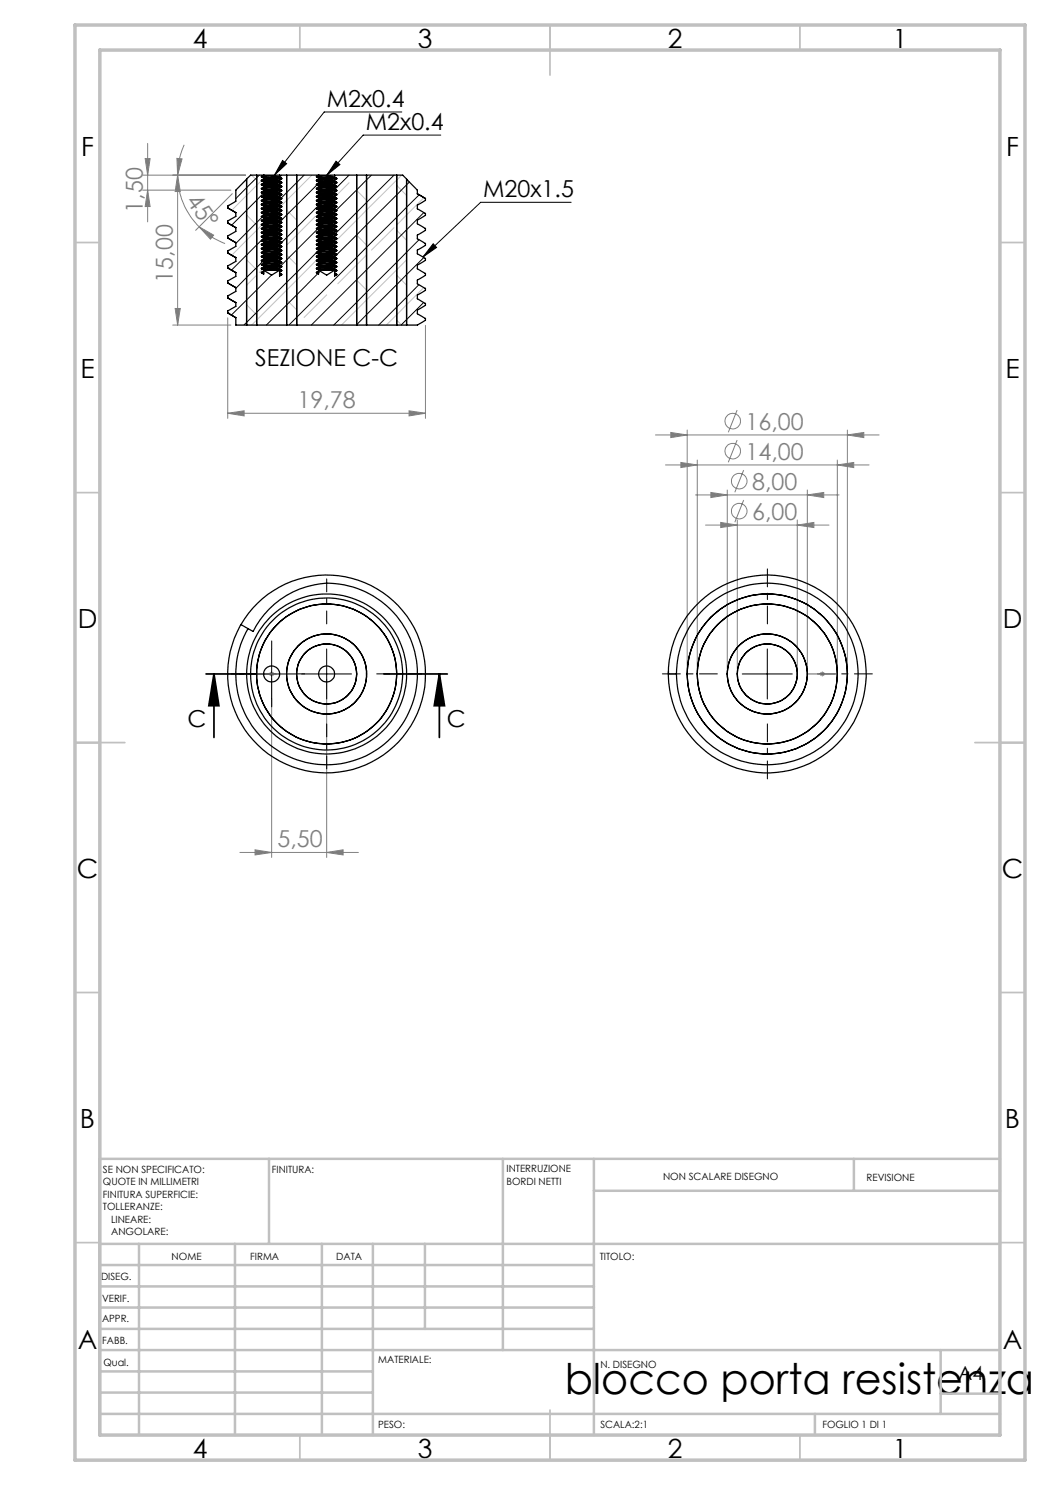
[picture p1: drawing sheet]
<svg xmlns="http://www.w3.org/2000/svg" width="210mm" height="297mm" viewBox="0 0 210 297" stroke-linecap="round" stroke-linejoin="round" font-family="sans-serif">
<g fill="none" stroke="#808080" stroke-width=".2">
<path d="M28.5 38h17.7M29 31.7h1l-.5 3.3zM29.5 28.7v15.7M29.5 38l.5 3.3h-1zM35.4 31.7l1 .1-.9 3.2zM35.5 35v30M35.5 35l.6 3.3h-1.1zM35.5 35a14.7 14.7 0 0 0 4.3 10.4M36.8 29a14.5 14.5 0 0 0-1.3 6M46.5 38.7l-7.4 7.4M49.1 35h-20.6M39.8 45.4l2.9 1.6-.6 .8z"/>
<path d="M39.8 45.4a13.9 13.9 0 0 0 5.2 3.3M34.5 65h11.7M35 61.7h1.1l-.6 3.3zM45.5 63.6v20.1M85.1 65.1v18.6M45.5 82.7l3.3-.5v1zM45.5 82.7h39.6M81.8 82.2l3.3 .5-3.3 .5zM131.1 87h44.7M133.1 93h40.7M134.2 86.5l3.2 .5-3.2 .5zM136.2 92.5l3.3 .5-3.3 .5z"/>
<path d="M137.4 86v47.8M139.1 99h28.7M139.5 92v41.8M142.2 98.5l3.3 .5-3.3 .5zM145.5 98v35.8M147.4 88l-1.7 4.5M147.4 82l-1.7 4.5M148.7 94l-1.7 4.5M161.5 99l3.2-.5v1zM161.5 98v35.8M167.5 93l3.2-.5v1zM167.5 92v41.8"/>
<path d="M169.5 87l3.3-.5v1zM169.5 86v47.8M141.1 105h24.7M144.1 104.5l3.4 .5-3.4 .5zM147.5 104v29.8M148.7 100l-1.7 4.5M159.5 105l3.3-.5v1zM159.5 104v29.8M53.8 134.8h1M54 134.4l.7 .7M54.3 134.3v1M54.3 135.8v35.7"/>
<path d="M54.7 134.4l-.7 .7M65.3 135.8v35.7M164 134.8h1M164.1 134.4l.7 .7M164.5 134.3v1M164.8 134.4l-.7 .7M48 170.5h23.7M51 170l3.3 .5-3.3 .5zM65.3 170.5l3.3-.5v1z"/>
<circle cx="146.5" cy="90.2" r="1.55"/>
<circle cx="146.5" cy="84.2" r="1.55"/>
<circle cx="147.8" cy="96.2" r="1.55"/>
<circle cx="147.8" cy="102.2" r="1.55"/>
</g>
<path d="M56.5 32.1l.8 .6-2.4 2.3zM67.2 32.2l.8 .7-2.6 2.1zM80.4 22.4h-15.6l-9.9 12.6M88.2 27h-15.6l-7.2 8M86.6 48.8l.7 .7-2.7 1.9zM114.2 40.5h-18.1l-11.5 10.9M49.3 134.8h10M54.3 129.8v10M60.3 134.8h10M65.3 129.8v10M148.4 134.8h10.1M153.5 129.8v10" fill="none" stroke="#000" stroke-width=".2"/>
<path d="M41.2 134.8h12.7M42.8 134.8l1 6.3h-2zM42.8 134.8v12.7M76.8 134.8h12.7M87.9 134.8l1 6.3h-2zM87.9 134.8v12.7" fill="none" stroke="#000" stroke-width=".35"/>
<g fill="none" stroke="#c0c0c0" stroke-width=".2">
<path d="M50.3 35l1 1M52.3 36.1l-5.9 5.9M52.7 35.7l-.3 .3M59.3 35h.1M62.4 35l-6.2 6.2M69.8 36.5l-2.9 2.9M71.3 35h.1M71.3 38.1l2 2M79.3 37.1l2 2M80.3 35l-13.2 13.3M84.8 39.5l-5.5 5.5M49.3 52l2 2"/>
<path d="M49.3 43l2 2M51.3 55l-2 2M52.4 45l-6 6M52.5 53.9l-.6 .6M56 50.4h-.1M56.3 50v.1M57.3 60l2 2M57.3 51l2 2M57.3 42l2 2M63.1 43.3l-5.8 5.7M63.7 51.6l-13.4 13.4M65.3 59l-4.5 4.5"/>
<path d="M71.3 56l2 2M71.3 47l2 2M73.3 51l-5.7 5.8M78.8 45.5l-4.5 4.5M79.3 55l2 2M79.3 46.1l2 1.9M81.3 52l-13 13M84.8 57.5l-7.5 7.5M49.3 61l2 2M59.3 65h.1M71.3 65h.1M79.3 64l1 1"/>
</g>
<g fill="none" stroke="#c0c0c0" stroke-width=".35">
<path d="M60 5v5M110 5v10M160 5v5M15 48.5h5M200 48.5h5M15 98.5h5M200 98.5h5M15 148.5h10M195 148.5h10M15 198.5h5M200 198.5h5M15 248.5h5"/>
<path d="M200 248.5h5M60 287v5M110 282v10M160 287v5"/>
</g>
<g fill="none" stroke="#c0c0c0" stroke-width=".5">
<path d="M53.8 231.8v17M100.6 231.8v38.2M118.8 231.8v55.2M118.8 238.2h81.2M170.8 231.8v6.4M200 231.8h-180v55.2M20 248.8h180M20 257.3h98.8M20 253h98.8M27.8 248.8v38.2M47 248.8v38.2M64.4 248.8v38.2"/>
<path d="M74.6 248.8v38.2M85 248.8v17M20 265.8h98.8M20 261.5h98.8M20 278.5h54.6M20 274.3h54.6M20 270h180M188.1 270v12.8M188.1 278.7h11.9M20 282.8h180M163 282.8v4.2"/>
</g>
<path d="M15 5h190v287h-190zM20 10h180v277h-180z" fill="none" stroke="#c0c0c0" stroke-width=".7"/>
<path d="M55.3 134.8h-9M65.3 124.8v-9M75.3 134.8h9M65.3 144.8v9" fill="none" stroke="#000" stroke-width=".2" stroke-dasharray="15.2 1.3 1.3 1.3" stroke-dashoffset="12.6"/>
<path d="M49.3 134.8h-1.6M54.3 129.8v-1.6M54.3 139.8v1.6M59.3 134.8h1.6" fill="none" stroke="#000" stroke-width=".2" stroke-dasharray="15.2 1.3 1.3 1.3"/>
<path d="M143.5 134.8h-11M153.5 124.8v-11M163.5 134.8h11M153.5 144.8v11" fill="none" stroke="#000" stroke-width=".2" stroke-dasharray="15.2 1.3 1.3 1.3" stroke-dashoffset="11.6"/>
<path d="M51.3 134.8h6M161.5 134.8h6" fill="none" stroke="#808080" stroke-width=".25"/>
<g fill="#000">
<path d="M86.6 48.8l.7 .7-2.7 1.9zM56.5 32.1l.8 .6-2.4 2.3zM67.2 32.2l.8 .7-2.6 2.1z"/>
<path d="M87.9 134.8l1 6.3h-2zM42.8 134.8l1 6.3h-2z"/>
</g>
<g fill="#808080">
<path d="M51 170l3.3 .5-3.3 .5zM65.3 170.5l3.3-.5v1zM144.1 104.5l3.4 .5-3.4 .5zM159.5 105l3.3-.5v1zM142.2 98.5l3.3 .5-3.3 .5zM161.5 99l3.2-.5v1zM136.2 92.5l3.3 .5-3.3 .5zM167.5 93l3.2-.5v1zM134.2 86.5l3.2 .5-3.2 .5zM169.5 87l3.3-.5v1z"/>
<path d="M35 61.7h1.1l-.6 3.3zM35.5 35l.6 3.3h-1.1z"/>
<path d="M29.5 38l.5 3.3h-1zM29 31.7h1l-.5 3.3z"/>
<path d="M35.4 31.7l1 .1-.9 3.2zM39.8 45.4l2.9 1.6-.6 .8z"/>
<path d="M45.5 82.7l3.3-.5v1zM81.8 82.2l3.3 .5-3.3 .5z"/>
</g>
<g fill="none" stroke="#000" stroke-width=".25">
<path d="M49.3 35.8l-2.1 2.2v2.2l-1.7 1v.4M51.3 35v30M52.3 36.1l.4 .3M52.3 36.9l.4 .3M52.3 37.7l.4 .3M52.3 38.4l.4 .4M52.3 39.3l.4 .3M52.3 39.3l4 .3M52.3 38.4l4 .4M52.3 37.7l4 .3M52.3 36.9l4 .3M52.3 36.1l4 .3"/>
<path d="M52.3 35.3l4 .3M52.3 35.3l.4 .3M52.4 39.4l3.9 .4M52.4 38.6l3.9 .4M52.4 37.8l3.9 .4M52.4 37l3.9 .4M52.4 36.2l3.9 .4M52.4 35.4l3.9 .4M52.7 35.8l-.4 .3M52.7 36.6l-.4 .3M52.7 37.4l-.4 .3M52.7 38.2l-.4 .2"/>
<path d="M52.7 39l-.4 .3M52.7 39.8l-.4 .3M52.7 39.8l3.2 .4M52.7 39.6l3.2 .4M52.7 39l3.2 .4M52.7 38.8l3.2 .4M52.7 38.2l3.2 .4M52.7 38l3.2 .4M52.7 37.4l3.2 .4M52.7 37.2l3.2 .4M52.7 36.6l3.2 .4M52.7 36.4l3.2 .4"/>
<path d="M52.7 35.8l3.2 .4M52.7 35.6l3.2 .4M52.7 35l3.2 .4M52.7 35h3.2M52.7 35h-2.6l-.8 .8v29.2M52.7 35.6v.2M52.7 36.4v.2M52.7 37.2v.2M52.7 38v.2M52.7 38.8v.2M52.7 39.6v.2M52.7 35l-.4 .3"/>
<path d="M55.9 35.4l.4 .4M55.9 39.4l.4 .4M55.9 38.6l.4 .4M55.9 37.8l.4 .4M55.9 37l.4 .4M55.9 36.2l.4 .4M55.9 35h7.8M55.9 35v.4M55.9 36v.2M55.9 36.8v.2M55.9 37.6v.2M55.9 38.4v.2"/>
<path d="M55.9 39.2v.2M56.3 39.8l-.4 .2M56.3 39l-.4 .2M56.3 38.2l-.4 .2M56.3 37.4l-.4 .2M56.3 36.6l-.4 .2M56.3 35.8l-.4 .2M57.3 35v30M59.3 35v30M63.3 36.1l.4 .3M63.3 36.9l.4 .3M63.3 37.7l.4 .3"/>
<path d="M63.3 38.4l.4 .4M63.3 39.3l.4 .3M63.3 39.3l4 .3M63.3 38.4l4 .4M63.3 37.7l4 .3M63.3 36.9l4 .3M63.3 36.1l4 .3M63.3 35.3l4 .3M63.3 35.3l.4 .3M63.4 39.4l3.9 .4M63.4 38.6l3.9 .4M63.4 37.8l3.9 .4"/>
<path d="M63.4 37l3.9 .4M63.4 36.2l3.9 .4M63.4 35.4l3.9 .4M63.7 35.8l-.4 .3M63.7 36.6l-.4 .3M63.7 37.4l-.4 .3M63.7 38.2l-.4 .2M63.7 39l-.4 .3M63.7 39.8l-.4 .3M63.7 39.8l3.2 .4M63.7 39.6l3.2 .4M63.7 38.2l3.2 .4"/>
<path d="M63.7 38l3.2 .4M63.7 39l3.2 .4M63.7 38.8l3.2 .4M63.7 37.4l3.2 .4M63.7 37.2l3.2 .4M63.7 36.6l3.2 .4M63.7 36.4l3.2 .4M63.7 35.8l3.2 .4M63.7 35.6l3.2 .4M63.7 35l3.2 .4M63.7 35h3.2M63.7 35l-.4 .3"/>
<path d="M63.7 35.6v.2M63.7 36.4v.2M63.7 37.2v.2M63.7 38v.2M63.7 38.8v.2M63.7 39.6v.2M66.9 39.4l.4 .4M66.9 38.6l.4 .4M66.9 37.8l.4 .4M66.9 37l.4 .4M66.9 36.2l.4 .4M66.9 35.4l.4 .4"/>
<path d="M66.9 35h13.6l.8 .8v29.2M66.9 35v.4M66.9 36v.2M66.9 36.8v.2M66.9 37.6v.2M66.9 38.4v.2M66.9 39.2v.2M67.3 39.8l-.4 .2M67.3 39l-.4 .2M67.3 38.2l-.4 .2M67.3 37.4l-.4 .2M67.3 36.6l-.4 .2"/>
<path d="M67.3 35.8l-.4 .2M71.3 35v30M73.3 35v30M79.3 35v30M81.3 35.8l2.2 2.2v.8M83.5 38.8l1.6 .9M85.1 39.7v.4l-1.6 .9v.8l1.6 .9M45.5 44.6l1.7 .9M45.5 59.6l1.7 .9M45.5 56.6l1.7 .9M45.5 53.6l1.7 .9M45.5 50.6l1.7 .9"/>
<path d="M45.5 47.6l1.7 .9M45.5 41.6l1.7 .9M45.5 50.6l1.7 .9v.8l-1.7 .9v.4M45.5 47.6l1.7 .9v.8l-1.7 .9v.4M45.5 44.6l1.7 .9v.8l-1.7 .9v.4M45.5 41.6l1.7 .9v.8l-1.7 .9v.4M45.5 59.6l1.7 .9v.8l-1.7 .9v.4M45.5 56.6l1.7 .9v.8l-1.7 .9v.4M45.5 53.6l1.7 .9v.8l-1.7 .9v.4M45.5 53.6h.1M45.5 44.6h.1M45.5 50.6h.1"/>
<path d="M45.5 47.6h.1M45.5 56.6h.1M45.5 59.6h.1M45.5 41.6h.1M52.3 54.5l.4-.3v.6zM52.3 40.1l.4 .3M52.3 40.8l.4 .4M52.3 41.7l.4 .3M52.3 42.5l.4 .3M52.3 43.3l.4 .3M52.3 44.1l.4 .3M52.3 44.9l.4 .3"/>
<path d="M52.3 45.7l.4 .3M52.3 46.5l.4 .3M52.3 47.3l.4 .3M52.3 48.1l.4 .3M52.3 48.9l.4 .3M52.3 49.7l.4 .3M52.3 50.5l.4 .3M52.3 51.3l.4 .3M52.3 52.1l.4 .3M52.3 52.9l.4 .3M52.3 53.7l.4 .3M52.3 54.5h.4"/>
<path d="M52.3 53.7l4 .3M52.3 52.9l4 .3M52.3 52.1l4 .4M52.3 51.3l4 .3M52.3 50.5l4 .3M52.3 49.7l4 .4M52.3 48.9l4 .3M52.3 48.1l4 .3M52.3 47.3l4 .4M52.3 46.5l4 .3M52.3 45.7l4 .3M52.3 44.9l4 .4"/>
<path d="M52.3 44.1l4 .3M52.3 43.3l4 .3M52.3 42.5l4 .3M52.3 41.7l4 .3M52.3 40.8l4 .4M52.3 40.1l4 .3M52.4 54.6h.3M52.4 53.8l3.2 .2M52.4 53l3.9 .4M52.4 52.2l3.9 .4M52.4 51.4l3.9 .3M52.4 50.6l3.9 .4"/>
<path d="M52.4 49.8l3.9 .4M52.4 49l3.9 .4M52.4 48.2l3.9 .4M52.4 47.4l3.9 .4M52.4 46.6l3.9 .4M52.4 45.8l3.9 .4M52.4 45l3.9 .4M52.4 44.2l3.9 .4M52.4 43.4l3.9 .4M52.4 42.6l3.9 .4M52.4 41.8l3.9 .4M52.4 41l3.9 .4"/>
<path d="M52.4 40.2l3.9 .4M52.7 40.6l-.4 .2M52.7 41.4l-.4 .3M52.7 42.2l-.4 .3M52.7 43l-.4 .3M52.7 43.8l-.4 .3M52.7 44.6l-.4 .3M52.7 45.4l-.4 .3M52.7 46.2l-.4 .3M52.7 47l-.4 .3M52.7 47.8l-.4 .3M52.7 48.6l-.4 .3"/>
<path d="M52.7 49.4l-.4 .3M52.7 50.2l-.4 .3M52.7 51l-.4 .3M52.7 51.8l-.4 .3M52.7 52.6l-.4 .3M52.7 53.4l-.4 .3M52.7 53.4l3.2 .4M52.7 53.2l3.2 .4M52.7 48.6l3.2 .4M52.7 48.4l3.2 .4M52.7 51.8l3.2 .4M52.7 51.6l3.2 .4"/>
<path d="M52.7 51l3.2 .4M52.7 50.8l3.2 .4M52.7 54h.1M52.7 46.2l3.2 .4M52.7 46l3.2 .4M52.7 49.4l3.2 .4M52.7 49.2l3.2 .4M52.7 52.6l3.2 .4M52.7 52.4l3.2 .4M52.7 50.2l3.2 .4M52.7 50l3.2 .4M52.7 47.8l3.2 .4"/>
<path d="M52.7 47.6l3.2 .4M52.7 43.8l3.2 .4M52.7 43.6l3.2 .4M52.7 47l3.2 .4M52.7 46.8l3.2 .4M52.7 43l3.2 .4M52.7 42.8l3.2 .4M52.7 45.4l3.2 .4M52.7 45.2l3.2 .4M52.7 44.6l3.2 .4M52.7 44.4l3.2 .4M52.7 40.6l3.2 .4"/>
<path d="M52.7 40.4l3.2 .4M52.7 42.2l3.2 .4M52.7 42l3.2 .4M52.7 41.4l3.2 .4M52.7 41.2l3.2 .4M52.7 40.4v.2M52.7 41.2v.2M52.7 42v.2M52.7 42.8v.2M52.7 43.6v.2M52.7 44.4v.2M52.7 45.2v.2"/>
<path d="M52.7 46v.2M52.7 46.8v.2M52.7 47.6v.2M52.7 48.4v.2M52.7 49.2v.2M52.7 50v.2M52.7 50.8v.2M52.7 51.6v.2M52.7 52.4v.2M52.7 53.2v.2M52.7 54l1.6 1 1.6-1M52.8 54h3.1"/>
<path d="M55.9 54v.4l.4-.3M55.9 53.8l.4 .3M55.9 53l.4 .4M55.9 52.2l.4 .4M55.9 51.4l.4 .3M55.9 50.6l.4 .4M55.9 49.8l.4 .4M55.9 49l.4 .4M55.9 48.2l.4 .4M55.9 47.4l.4 .4M55.9 46.6l.4 .4M55.9 45.8l.4 .4"/>
<path d="M55.9 45l.4 .4M55.9 44.2l.4 .4M55.9 43.4l.4 .4M55.9 42.6l.4 .4M55.9 41.8l.4 .4M55.9 41l.4 .4M55.9 40.2l.4 .4M55.9 54.6l.4 .3-.4 .3zM55.9 54.9l.4 .1M55.9 54.8l.4 .1M55.9 54.1h.4M55.9 40v.2"/>
<path d="M55.9 40.8v.2M55.9 41.6v.2M55.9 42.4v.2M55.9 43.2v.2M55.9 44v.2M55.9 44.8v.2M55.9 45.6v.2M55.9 46.4v.2M55.9 47.2v.2M55.9 48v.2M55.9 48.8v.2M55.9 49.6v.2"/>
<path d="M55.9 50.4v.2M55.9 51.2v.2M55.9 52v.2M55.9 52.8v.2M55.9 53.6v.2M56.3 53.4l-.4 .2M56.3 52.6l-.4 .2M56.3 51.7l-.4 .3M56.3 51l-.4 .2M56.3 50.2l-.4 .2M56.3 49.4l-.4 .2M56.3 48.6l-.4 .2"/>
<path d="M56.3 47.8l-.4 .2M56.3 47l-.4 .2M56.3 46.2l-.4 .2M56.3 45.4l-.4 .2M56.3 44.6l-.4 .2M56.3 43.8l-.4 .2M56.3 43l-.4 .2M56.3 42.2l-.4 .2M56.3 41.4l-.4 .2M56.3 40.6l-.4 .2M63.3 40.1l.4 .3M63.3 40.8l.4 .4"/>
<path d="M63.3 41.7l.4 .3M63.3 42.5l.4 .3M63.3 43.3l.4 .3M63.3 44.1l.4 .3M63.3 44.9l.4 .3M63.3 45.7l.4 .3M63.3 46.5l.4 .3M63.3 47.3l.4 .3M63.3 48.1l.4 .3M63.3 48.9l.4 .3M63.3 49.7l.4 .3M63.3 50.5l.4 .3"/>
<path d="M63.3 51.3l.4 .3M63.3 52.1l.4 .3M63.3 52.9l.4 .3M63.3 53.7l.4 .3M63.3 54.5l.4-.3v.6zM63.3 54.5h.4M63.3 53.7l4 .3M63.3 52.9l4 .3M63.3 52.1l4 .4M63.3 51.3l4 .3M63.3 50.5l4 .3M63.3 49.7l4 .4"/>
<path d="M63.3 48.9l4 .3M63.3 48.1l4 .3M63.3 47.3l4 .4M63.3 46.5l4 .3M63.3 45.7l4 .3M63.3 44.9l4 .4M63.3 44.1l4 .3M63.3 43.3l4 .3M63.3 42.5l4 .3M63.3 41.7l4 .3M63.3 40.8l4 .4M63.3 40.1l4 .3"/>
<path d="M63.4 54.6h.3M63.4 53.8l3.2 .2M63.4 53l3.9 .4M63.4 52.2l3.9 .4M63.4 51.4l3.9 .3M63.4 50.6l3.9 .4M63.4 49.8l3.9 .4M63.4 49l3.9 .4M63.4 48.2l3.9 .4M63.4 47.4l3.9 .4M63.4 46.6l3.9 .4M63.4 45.8l3.9 .4"/>
<path d="M63.4 45l3.9 .4M63.4 44.2l3.9 .4M63.4 43.4l3.9 .4M63.4 42.6l3.9 .4M63.4 41.8l3.9 .4M63.4 41l3.9 .4M63.4 40.2l3.9 .4M63.7 40.6l-.4 .2M63.7 41.4l-.4 .3M63.7 42.2l-.4 .3M63.7 43l-.4 .3M63.7 43.8l-.4 .3"/>
<path d="M63.7 44.6l-.4 .3M63.7 45.4l-.4 .3M63.7 46.2l-.4 .3M63.7 47l-.4 .3M63.7 47.8l-.4 .3M63.7 48.6l-.4 .3M63.7 49.4l-.4 .3M63.7 50.2l-.4 .3M63.7 51l-.4 .3M63.7 51.8l-.4 .3M63.7 52.6l-.4 .3M63.7 53.4l-.4 .3"/>
<path d="M63.7 51l3.2 .4M63.7 50.8l3.2 .4M63.7 52.6l3.2 .4M63.7 52.4l3.2 .4M63.7 54h.1M63.7 49.4l3.2 .4M63.7 49.2l3.2 .4M63.7 44.6l3.2 .4M63.7 44.4l3.2 .4M63.7 47.8l3.2 .4M63.7 47.6l3.2 .4M63.7 46.2l3.2 .4"/>
<path d="M63.7 46l3.2 .4M63.7 41.4l3.2 .4M63.7 41.2l3.2 .4M63.7 43l3.2 .4M63.7 42.8l3.2 .4M63.7 53.4l3.2 .4M63.7 53.2l3.2 .4M63.7 51.8l3.2 .4M63.7 51.6l3.2 .4M63.7 48.6l3.2 .4M63.7 48.4l3.2 .4M63.7 47l3.2 .4"/>
<path d="M63.7 46.8l3.2 .4M63.7 50.2l3.2 .4M63.7 50l3.2 .4M63.7 43.8l3.2 .4M63.7 43.6l3.2 .4M63.7 45.4l3.2 .4M63.7 45.2l3.2 .4M63.7 40.6l3.2 .4M63.7 40.4l3.2 .4M63.7 42.2l3.2 .4M63.7 42l3.2 .4M63.7 40.4v.2"/>
<path d="M63.7 41.2v.2M63.7 42v.2M63.7 42.8v.2M63.7 43.6v.2M63.7 44.4v.2M63.7 45.2v.2M63.7 46v.2M63.7 46.8v.2M63.7 47.6v.2M63.7 48.4v.2M63.7 49.2v.2M63.7 50v.2"/>
<path d="M63.7 50.8v.2M63.7 51.6v.2M63.7 52.4v.2M63.7 53.2v.2M63.7 54l1.6 1 1.6-1M63.8 54h3.1M66.9 53l.4 .4M66.9 52.2l.4 .4M66.9 51.4l.4 .3M66.9 50.6l.4 .4M66.9 49.8l.4 .4M66.9 49l.4 .4"/>
<path d="M66.9 48.2l.4 .4M66.9 47.4l.4 .4M66.9 46.6l.4 .4M66.9 45.8l.4 .4M66.9 45l.4 .4M66.9 44.2l.4 .4M66.9 43.4l.4 .4M66.9 42.6l.4 .4M66.9 41.8l.4 .4M66.9 41l.4 .4M66.9 40.2l.4 .4M66.9 54v.4l.4-.3"/>
<path d="M66.9 53.8l.4 .3M66.9 54.6l.4 .3-.4 .3zM66.9 54.9l.4 .1M66.9 54.8l.4 .1M66.9 54.1h.4M66.9 40v.2M66.9 40.8v.2M66.9 41.6v.2M66.9 42.4v.2M66.9 43.2v.2M66.9 44v.2M66.9 44.8v.2"/>
<path d="M66.9 45.6v.2M66.9 46.4v.2M66.9 47.2v.2M66.9 48v.2M66.9 48.8v.2M66.9 49.6v.2M66.9 50.4v.2M66.9 51.2v.2M66.9 52v.2M66.9 52.8v.2M66.9 53.6v.2M67.3 52.6l-.4 .2"/>
<path d="M67.3 51.7l-.4 .3M67.3 51l-.4 .2M67.3 50.2l-.4 .2M67.3 49.4l-.4 .2M67.3 48.6l-.4 .2M67.3 47.8l-.4 .2M67.3 47l-.4 .2M67.3 46.2l-.4 .2M67.3 45.4l-.4 .2M67.3 44.6l-.4 .2M67.3 43.8l-.4 .2M67.3 43l-.4 .2"/>
<path d="M67.3 42.2l-.4 .2M67.3 41.4l-.4 .2M67.3 40.6l-.4 .2M67.3 53.4l-.4 .2M85.1 45.7h.1M85.1 57.7h.1M85.1 42.7h.1M85.1 51.7h.1M85.1 48.7h.1M85.1 54.7h.1M85.1 42.7v.4l-1.6 .9v.8l1.6 .9M85.1 45.7v.4l-1.6 .9v.8l1.6 .9"/>
<path d="M85.1 48.7v.4l-1.6 .9v.8l1.6 .9M85.1 51.7v.4l-1.6 .9v.8l1.6 .9M85.1 54.7v.4l-1.6 .9v.8l1.6 .9M85.1 57.7v.4l-1.6 .9v.8l1.6 .9M45.5 62.6l1.7 .9M45.5 62.6h.1M47.2 63.5v1.5h36.3l1.6-.9v-.4M85.1 63.7h.1M85.1 60.7h.1M85.1 60.7v.4l-1.6 .9v.8l1.6 .9M48.2 124.9l1.4 .8M49.6 125.7l1 .6a17.2 17.2 0 0 1 16.5-9.6 18.2 18.2 0 0 1 15.9 22.4 18.2 18.2 0 0 1-24.4 12.5 18.2 18.2 0 0 1-9-25.9z"/>
<path d="M133.7 134.3a19.8 19.8 0 0 0 27.4 18.7 19.8 19.8 0 0 0 6-32.6 19.8 19.8 0 0 0-32.3 7.7 20.2 20.2 0 0 0-1.1 6.7h1.6"/>
<circle cx="54.3" cy="134.8" r="1.6"/>
<circle cx="65.3" cy="134.8" r="8"/>
<circle cx="65.3" cy="134.8" r="16"/>
<circle cx="65.3" cy="134.8" r="1.61"/>
<circle cx="65.3" cy="134.8" r="6"/>
<circle cx="65.3" cy="134.8" r="15.2"/>
<circle cx="65.3" cy="134.8" r="19.8"/>
<circle cx="65.3" cy="134.8" r="14"/>
<circle cx="153.5" cy="134.8" r="14"/>
<circle cx="153.5" cy="134.8" r="18.2"/>
<circle cx="153.5" cy="134.8" r="16"/>
<circle cx="153.5" cy="134.8" r="8"/>
<circle cx="153.5" cy="134.8" r="6"/>
</g>
<g fill="none" stroke="#000" stroke-width=".2">
<path d="M51.9 35l-4.7 4.7M52.6 38.7l-6.3 6.3M56.3 35l-.3 .4M60.8 35l-4.6 4.6M63.4 37l-7.3 7.3M69.8 35l-2.8 2.8M74.3 35l-7 7M78.8 35l-11.7 11.7M81.9 36.4l-14.6 14.5M83.8 39l-26 26M45.8 59.1l-.3 .2M45.8 50.1l-.3 .2"/>
<path d="M45.8 41l-.3 .3M52.4 43.4l-5.2 5.3M52.5 52.3l-5.3 5.4M52.7 47.6l-6.4 6.4M54.3 55l-8 8M56.1 48.7l-.2 .2M63.3 50.5l-14.5 14.5M63.5 45.9l-7.3 7.3M63.6 54.7l-10.3 10.3M63.6 41.2l-7.3 7.3M63.7 50.1l-.3 .3M64.1 54.3l-.4 .3"/>
<path d="M67.3 51l-.4 .4M83.8 56.9l-8.1 8.1M83.8 47.9l-17.1 17.1M84.8 42.5l-22.5 22.5M84.8 51.5l-13.5 13.5M84.7 60.5l-4.5 4.5"/>
</g>
<text font-size="8.5" x="112.9" y="278.7">blocco porta resistenza</text>
<g font-size="5.3">
<text x="38.5" y="9.5">4</text>
<text x="83.5" y="9.5">3</text>
<text x="133.6" y="9.5">2</text>
<text x="178.6" y="9.5">1</text>
<text x="16.2" y="31.2">F</text>
<text x="201.2" y="31.2">F</text>
<text x="16.1" y="75.5">E</text>
<text x="201.1" y="75.5">E</text>
<text x="15.5" y="125.5">D</text>
<text x="200.5" y="125.5">D</text>
<text x="15.4" y="175.5">C</text>
<text x="200.4" y="175.5">C</text>
<text x="16" y="225.5">B</text>
<text x="201" y="225.5">B</text>
<text x="15.5" y="269.7">A</text>
<text x="200.5" y="269.7">A</text>
<text x="38.5" y="291.5">4</text>
<text x="83.5" y="291.5">3</text>
<text x="133.6" y="291.5">2</text>
<text x="178.6" y="291.5">1</text>
</g>
<g font-size="4.7">
<text x="65.3" y="21.4">M2x0.4</text>
<text x="73.2" y="25.9">M2x0.4</text>
<text x="96.6" y="39.4">M20x1.5</text>
<text x="51.1" y="73.3">SEZIONE C-C</text>
<text x="37.5" y="145.4">C</text>
<text x="89.4" y="145.4">C</text>
</g>
<g font-size="4.7" fill="#808080">
<text x="37.1" y="40.2" transform="rotate(54 37.1 40.2)">45°</text>
<text x="28.5" y="42.5" transform="rotate(-90 28.5 42.5)">1,50</text>
<text x="34.5" y="56.5" transform="rotate(-90 34.5 56.5)">15,00</text>
<text x="59.5" y="81.6">19,78</text>
<text x="149.1" y="85.9">16,00</text>
<text x="149.1" y="91.9">14,00</text>
<text x="150.4" y="97.9">8,00</text>
<text x="150.4" y="103.9">6,00</text>
<text x="55.5" y="169.5">5,50</text>
</g>
<text font-size="3.9" x="191.6" y="276">A4</text>
<g font-size="2">
<text x="20.6" y="234.6">SE NON SPECIFICATO:</text>
<text x="20.6" y="237.1">QUOTE IN MILLIMETRI</text>
<text x="20.6" y="239.6">FINITURA SUPERFICIE:</text>
<text x="54.4" y="234.6">FINITURA:</text>
<text x="101.3" y="234.5">INTERRUZIONE</text>
<text x="101.3" y="237">BORDI NETTI</text>
<text x="132.6" y="236">NON SCALARE DISEGNO</text>
<text x="173.3" y="236.2">REVISIONE</text>
<text x="20.6" y="242.1">TOLLERANZE:</text>
<text x="22.2" y="244.6">LINEARE:</text>
<text x="22.2" y="247.1">ANGOLARE:</text>
<text x="34.3" y="252">NOME</text>
<text x="50" y="251.9">FIRMA</text>
<text x="67.2" y="251.9">DATA</text>
<text x="120" y="251.9">TITOLO:</text>
<text x="20.2" y="256.1">DISEG.</text>
<text x="20.4" y="260.3">VERIF.</text>
<text x="20.4" y="264.4">APPR.</text>
<text x="20.5" y="268.8">FABB.</text>
<text x="20.7" y="273.1">Qual.</text>
<text x="75.7" y="272.5">MATERIALE:</text>
<text x="120.1" y="273.6">N. DISEGNO</text>
<text x="75.6" y="285.5">PESO:</text>
<text x="120.1" y="285.6">SCALA:2:1</text>
<text x="164.5" y="285.6">FOGLIO 1 DI 1</text>
</g>
</svg>
